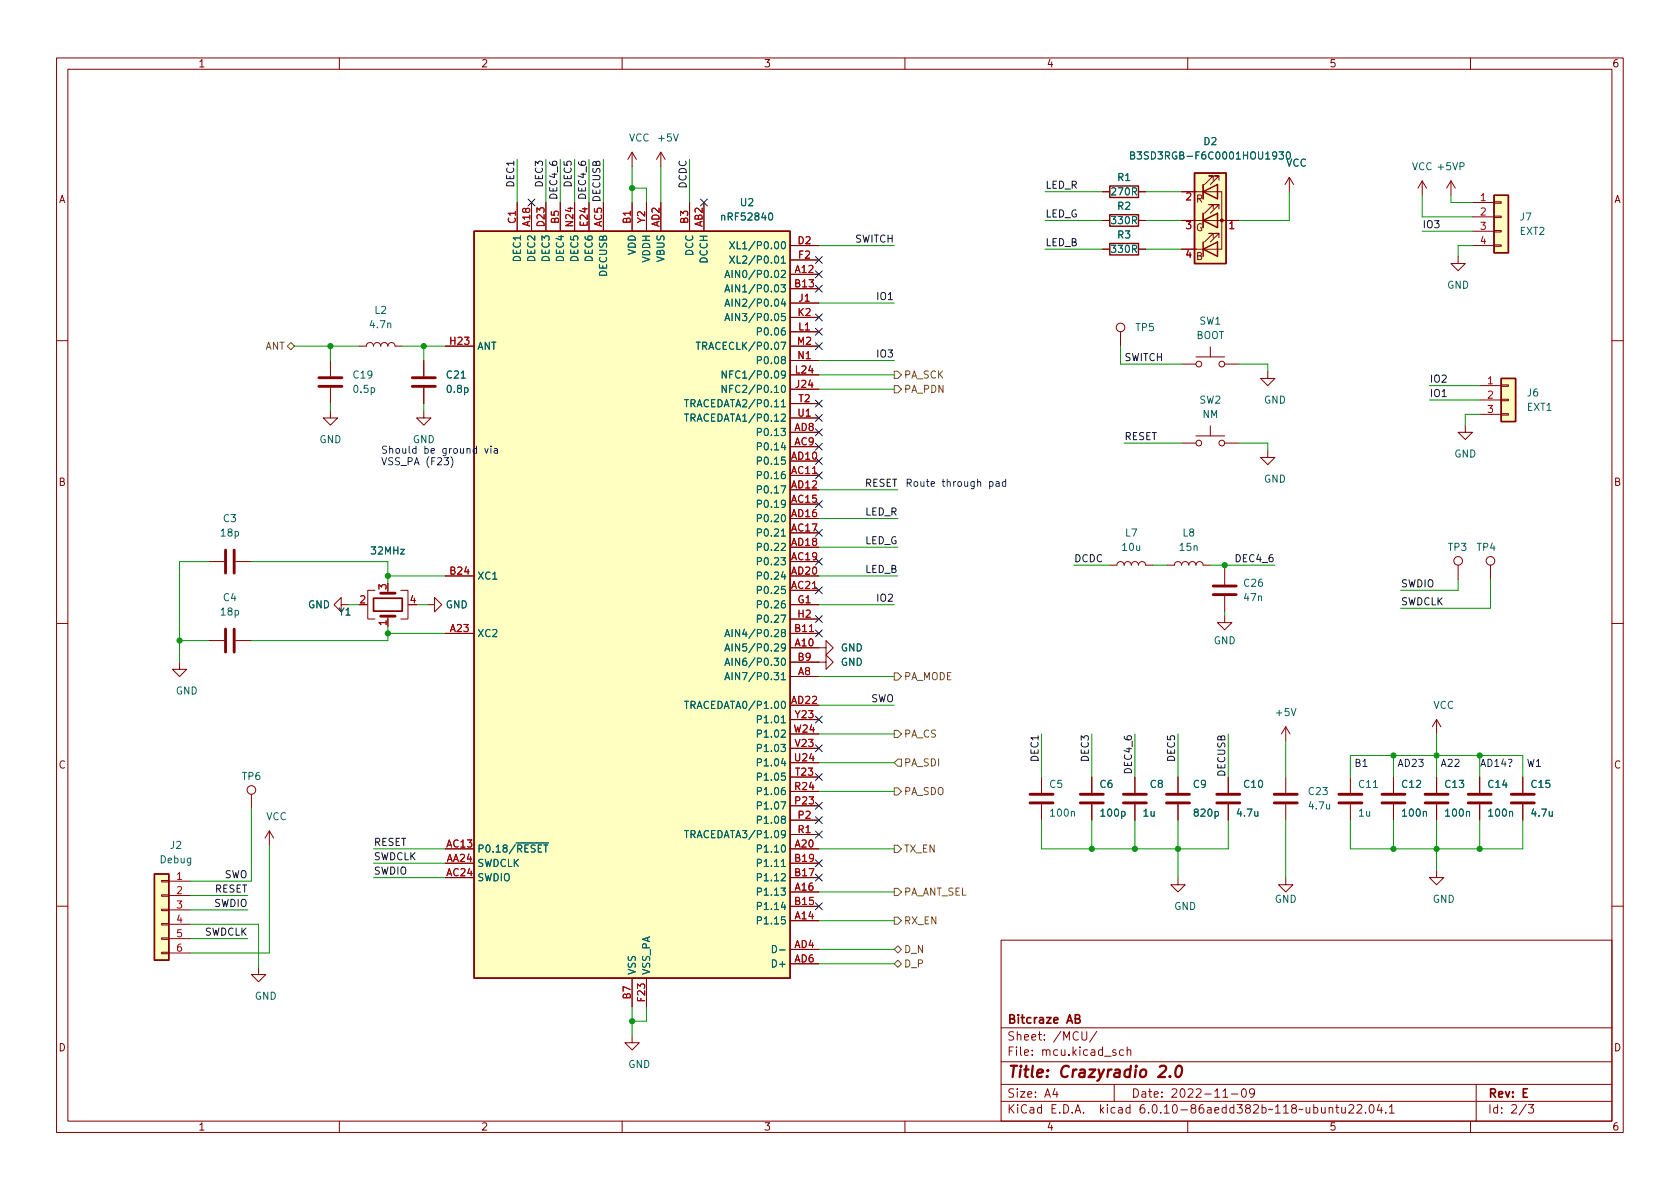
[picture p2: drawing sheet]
<svg xmlns="http://www.w3.org/2000/svg" width="297mm" height="210mm" viewBox="0 0 297 210" stroke-linecap="round" stroke-linejoin="round" font-family="sans-serif">
<g fill="none" stroke="#840000" stroke-width=".18">
<path d="M10 10.2h277v190.1h-277zM12 12.2h273v186.1h-273zM60 10.2v2M110 10.2v2M160 10.2v2M210 10.2v2M260 10.2v2M91.4 35.8v5.1M94 35.8v5.1M96.5 35.8v5.1M99.1 35.8v5.1M101.6 35.8v5.1"/>
<path d="M104.1 35.8v5.1M106.7 35.8v5.1M111.8 26.9v2.6M111.8 35.8v5.1M111.8 26.9l-.8 1.3M111.8 26.9l.7 1.3M114.3 35.8v5.1M116.8 26.9v2.6M116.8 35.8v5.1M116.8 26.9l-.7 1.3M116.8 26.9l.8 1.3M121.9 35.8v5.1"/>
<path d="M124.5 35.8v5.1M194.9 33.9h1.3M194.9 39h1.3M201.3 33.9h1.3M201.3 39h1.3M208.9 33.9h7.1v10.2h-7.1M208.9 39h2.6M212.7 37.7v2.6M212.7 32.6v2.6M212.7 39h6.4M214.5 37v-.8h-.8h.8l-1.5 1.5M214.5 31.9v-.8h-.8h.8l-1.5 1.5"/>
<path d="M215.3 37.7v2.6zM215.3 37.7h.1M215.3 32.6v2.6zM215.3 32.6h.1M215.5 37v-.8h-.7h.7l-1.5 1.5M215.5 31.9v-.8h-.7h.7l-1.5 1.5M228 31.4l-.8 1.2M228 31.4v2.5M228 31.4l.7 1.2M251.5 32l-.8 1.3M251.5 32v2.5M251.5 32l.7 1.3"/>
<path d="M256.5 32l-.7 1.3M256.5 32v2.5M256.5 32l.8 1.3M260.3 35.8h3.9M260.3 38.3h3.9M264.2 38.2h1.2v.3h-1.2zM264.2 35.7h1.2v.2h-1.2zM139.7 48.5h5.1M139.7 51h5.1M139.7 43.4h5.1M139.7 46h5.1M139.7 53.6h5.1"/>
<path d="M139.7 56.1h5.1M139.7 58.7h5.1M194.9 44.1h1.3M198.1 58.7v2.5M201.3 44.1h1.3M214.5 42v-.7h-.8h.8l-1.5 1.5M215.5 42v-.7h-.7h.7l-1.5 1.5M257.8 45.3v1.3h1.3l-1.3 1.3-1.3-1.3h1.3M260.3 43.4h3.9M260.3 40.9h3.9M264.2 43.3h1.2v.3h-1.2zM264.2 40.8h1.2v.2h-1.2z"/>
<path d="M10 60.2h2M58.4 72.6v1.3h1.3l-1.3 1.3-1.3-1.3h1.3M58.4 63.7v2.8M58.4 68.6v2.8M63.5 61.2h1.3a.64 .64 0 0 1 .6-.6 .64 .64 0 0 1 .6 .6 .64 .64 0 0 1 .7-.6 .64 .64 0 0 1 .6 .6 .64 .64 0 0 1 .6-.6 .64 .64 0 0 1 .7 .6 .64 .64 0 0 1 .6-.6 .64 .64 0 0 1 .6 .6h1.3M74.9 72.6v1.3h1.3l-1.3 1.3-1.2-1.3h1.2M74.9 63.7v2.8M74.9 68.6v2.8M78.7 61.2h5.1M139.7 79h5.1M139.7 76.4h5.1M139.7 61.2h5.1"/>
<path d="M139.7 68.8h5.1M139.7 66.3h5.1M139.7 63.7h5.1M139.7 71.4h5.1M139.7 73.9h5.1M208.9 64.4h2.6M208.9 78.4h2.6M211.5 63.1h5M211.5 77.1h5M214 61.3v1.8M214 75.3v1.8M216.5 64.4h2.6"/>
<path d="M216.5 78.4h2.6M224.2 65.7v1.2h1.2l-1.2 1.3-1.3-1.3h1.3M224.2 79.6v1.3h1.2l-1.2 1.3-1.3-1.3h1.3M259.1 75.2v1.2h1.2l-1.2 1.3-1.3-1.3h1.3M261.6 68.2h3.8M261.6 70.7h3.8M261.6 73.3h3.8M265.4 73.1h1.3v.3h-1.3zM265.4 70.6h1.3v.3h-1.3zM265.4 68.1h1.3v.2h-1.3zM285 60.2h2M36.8 99.3h2.8"/>
<path d="M41.7 99.3h2.7M139.7 84.1h5.1M139.7 89.1h5.1M139.7 94.2h5.1M139.7 99.3h5.1M139.7 81.5h5.1M139.7 86.6h5.1M139.7 91.7h5.1M139.7 96.8h5.1M196.2 99.9h1.3a.64 .64 0 0 1 .6-.6 .64 .64 0 0 1 .7 .6 .64 .64 0 0 1 .6-.6 .64 .64 0 0 1 .6 .6 .64 .64 0 0 1 .7-.6 .64 .64 0 0 1 .6 .6 .64 .64 0 0 1 .6-.6 .64 .64 0 0 1 .7 .6h1.2M206.4 99.9h1.2a.64 .64 0 0 1 .7-.6 .64 .64 0 0 1 .6 .6 .64 .64 0 0 1 .6-.6 .64 .64 0 0 1 .7 .6 .64 .64 0 0 1 .6-.6 .64 .64 0 0 1 .7 .6 .64 .64 0 0 1 .6-.6 .64 .64 0 0 1 .6 .6h1.3M257.8 99.9v2.6"/>
<path d="M263.5 99.9v2.6M10 110.2h2M31.7 117.1v1.3h1.3l-1.3 1.2-1.2-1.2h1.2M36.8 113.3h2.8M41.7 113.3h2.7M60.3 106.9v-1.2l-1.2 1.2 1.2 1.3v-1.3h1.3M66.3 104.4h-1.3v5.1h1.3M68.6 104.4v.5M68.6 109v.5M70.9 104.4h1.2v5.1h-1.2M75.6 106.9h1.2v-1.2l1.3 1.2-1.3 1.3v-1.3M78.7 112h5.1"/>
<path d="M78.7 101.8h5.1M139.7 114.5h6.3v-1.2l1.3 1.2-1.3 1.3v-1.3M139.7 117.1h6.3v-1.3l1.3 1.3-1.3 1.3v-1.3M139.7 112h5.1M139.7 119.6h5.1M139.7 104.4h5.1M139.7 101.8h5.1M139.7 106.9h5.1M139.7 109.5h5.1M216.5 108.8v1.3h1.3l-1.3 1.3-1.2-1.3h1.2M216.5 100.6v2.8M216.5 105.4v2.8"/>
<path d="M285 110.2h2M139.7 124.7h5.1M139.7 139.9h5.1M139.7 137.4h5.1M139.7 134.9h5.1M139.7 132.3h5.1M139.7 129.8h5.1M139.7 127.2h5.1M184.1 137.4v2.8M193 137.4v2.8M200.7 137.4v2.8M208.3 137.4v2.8"/>
<path d="M217.2 137.4v2.8M227.3 128.5l-.7 1.3M227.3 128.5v2.6M227.3 137.4v2.8M227.3 128.5l.8 1.3M238.8 137.4v2.8M246.4 137.4v2.8M254 127.2v2.6M254 137.4v2.8M254 127.2l-.8 1.3M254 127.2l.8 1.3M261.6 137.4v2.8"/>
<path d="M269.2 137.4v2.8M28.6 158.2h1.2v.3h-1.2zM28.6 155.7h1.2v.3h-1.2zM29.8 155.8h3.9M29.8 158.4h3.9M44.4 140.5v2.5M47.6 146.9l-.7 1.3M47.6 146.9v2.6M47.6 146.9l.8 1.3M78.7 150.1h5.1M78.7 152.6h5.1M78.7 155.2h5.1"/>
<path d="M139.7 157.7h5.1M139.7 150.1h5.1M139.7 152.6h5.1M139.7 155.2h5.1M139.7 145h5.1M139.7 142.5h5.1M139.7 147.6h5.1M184.1 142.2v2.8M193 142.2v2.8M200.7 142.2v2.8M208.3 155.2v1.3h1.2l-1.2 1.2-1.3-1.2h1.3M208.3 142.2v2.8"/>
<path d="M217.2 142.2v2.8M227.3 155.2v1.3h1.3l-1.3 1.2-1.2-1.2h1.2M227.3 142.2v2.8M238.8 142.2v2.8M246.4 142.2v2.8M254 153.9v1.3h1.3l-1.3 1.3-1.3-1.3h1.3M254 142.2v2.8M261.6 142.2v2.8M269.2 142.2v2.8M10 160.2h2M28.6 168.4h1.2v.3h-1.2zM28.6 165.9h1.2v.2h-1.2z"/>
<path d="M28.6 163.3h1.2v.3h-1.2zM28.6 160.8h1.2v.2h-1.2zM29.8 160.9h3.9M29.8 163.4h3.9M29.8 166h3.9M29.8 168.5h3.9M45.7 171.1v1.2h1.3l-1.3 1.3-1.3-1.3h1.3M111.8 173v5M114.3 173v5M139.7 162.8h5.1M139.7 167.9h5.1M139.7 170.4h5.1"/>
<path d="M139.7 160.3h5.1M177 166.3h108v32h-108zM285 160.2h2M60 198.3v2M110 198.3v2M111.8 183.1v1.3h1.2l-1.2 1.3-1.3-1.3h1.3M160 198.3v2M177 194.8h108M177 191.8h108M177 187.8h108M177 181.8h108M186.5 192.5l-.4 1h1"/>
<path d="M186.9 193v1M191.3 182.4v1.2l.3 .3h.4l.1-.3v-1.2M193.9 182.4l-1.3 1.9M197 191.8v3M197.3 185.7l-.4-.1-.2 .2 .1 .3 .5 .1v.4h-.6M198.6 185.7l-.4-.1-.3 .3v.4l.2 .3h.5M199.3 185.8l.2-.2 .4 .1v.9M199.3 185.1v1.5M210 198.3v2M216.2 194h.9M217.7 193.5h1.2M219.7 192.6l.2-.1a.81 .81 0 0 1 .5 .7 .81 .81 0 0 1-.3 .8h-.1a.81 .81 0 0 1-.6-.6 .81 .81 0 0 1 .3-.8z"/>
<path d="M221.8 193.2l-.3 .3-.4-.1-.2-.2 .2-.6 .4-.1 .2 .2a.99 .99 0 0 1-.3 1.3h-.3M235 196l.2-.2 .4 .1v.9M235 195.8v1M236.1 195.8h.6M236.4 195.3v1.3l.3 .2M237.2 195.8l.1 1h.3l.3-.1M237.9 195.8v1M238.5 195.5l.6-.2 .2 .2 .1 .3-1 1h1M239.9 195.5l.6-.2 .2 .2 .1 .3-.9 1h.9M241.4 196.7v.1M242.3 195.4l.1-.1a.81 .81 0 0 1 .6 .7 .81 .81 0 0 1-.3 .8h-.1a.81 .81 0 0 1-.6-.6 .81 .81 0 0 1 .3-.8zM243.9 195.3l-.4 1h.9"/>
<path d="M244.2 195.8v1M245 196.7v.1M245.6 195.8l.5-.5v1.5M245.6 196.8h.9M260 198.3v2M261 191.8v6.5M269.9 195.3l-1.3 1.9M270.2 195.3h1l-.6 .6 .5 .1v.7l-.2 .1h-.5l-.2-.1"/>
<circle cx="198.1" cy="57.9" r=".76"/>
<circle cx="212" cy="78.4" r=".51"/>
<circle cx="212" cy="64.4" r=".51"/>
<circle cx="216" cy="64.4" r=".51"/>
<circle cx="216" cy="78.4" r=".51"/>
<circle cx="257.8" cy="99.2" r=".76"/>
<circle cx="263.5" cy="99.2" r=".76"/>
<circle cx="44.4" cy="139.7" r=".76"/>
</g>
<path d="M205.1 188.7l.3-.2h.5a.45 .45 0 0 1 .3 .5l-.2 .3-1.2 1.2h1.2M206.9 190.3l.1 .1-.2 .1v-.1l.1-.1-.1 .2M208.1 188.7a.46 .46 0 0 1 .5-.2 .46 .46 0 0 1 .4 .3 1.15 1.15 0 0 1-.8 1.7l-.2-.1a1.54 1.54 0 0 1 .1-1.7z" fill="none" stroke="#840000" stroke-width=".4"/>
<path d="M66 105.8h5.1v2.3h-5.1zM190.1 180.1h.5l.2-.1 .1-.3-.1-.2-.7-.1v1.5h.6l.3-.3a.39 .39 0 0 0-.4-.5" fill="none" stroke="#840000" stroke-width=".3"/>
<g fill="#ffffc2" stroke="#ffffc2" stroke-width=".18">
<path d="M211.2 30.6h5.6v16h-5.6z"/>
<path d="M83.8 40.9h55.9v132.1h-55.9z"/>
<path d="M265.4 66.9h2.6v7.6h-2.6z"/>
<path d="M27.3 154.6h2.5v15.2h-2.5z"/>
<path d="M264.2 34.5h2.5v10.2h-2.5z"/>
</g>
<g fill="none" stroke="#840000" stroke-width=".25">
<path d="M196.2 38h5.1v2h-5.1zM196.2 32.9h5.1v2h-5.1zM211.2 30.6h5.6v16h-5.6zM212.7 39l2.6-1.3v2.6zM212.7 33.9l2.6-1.3v2.6zM212.7 32.6v2.6M212.7 37.7v2.6M264.2 34.5h2.5v10.2h-2.5zM83.8 40.9h55.9v132.1h-55.9zM196.2 43h5.1v2.1h-5.1zM212.7 44.1l2.6-1.3v2.5zM212.7 42.8v2.5"/>
<path d="M265.4 66.9h2.6v7.6h-2.6zM27.3 154.6h2.5v15.2h-2.5z"/>
</g>
<circle cx="216" cy="39" r=".25" fill="#840000" stroke="#840000" stroke-width=".18"/>
<g fill="none" stroke="#006464" stroke-width=".18">
<path d="M199.9 27.5l.5-.1 .2-.2-.1-.2-.6-.1v1.2h.5l.2-.1v-.3l-.3-.2M227.5 27l.2-.1a.68 .68 0 0 1 .5 .6 .68 .68 0 0 1-.5 .6l-.2-.1-.1-.4zM128.2 49.1l.4-1.3 .4 1.3M128.2 51.6l.4-1.2 .4 1.2M128.2 54.2l.4-1.3 .4 1.3M128.2 56.7l.4-1.3 .4 1.3M128.3 48.7h.6M128.3 51.3h.6M128.3 53.8h.6M128.3 56.3h.6M129 42.7l.9 1.3M129 45.3l.9 1.2"/>
<path d="M129.4 47.8v1.3M129.4 50.4v1.2M129.4 52.9v1.3M129.4 55.4v1.3M129.9 42.7l-.9 1.3M129.9 45.3l-.9 1.2M133.9 58.6h.6l.1-.2v-.3l-.7-.1v1.2M121 70.7h.8M121 73.2h.8M121.4 70.7v1.2M121.4 73.2v1.3M123.1 60.5h.7"/>
<path d="M123.5 60.5v1.3M128.4 68.1v1.3l-.7-1.3v1.3M128.4 65.6v1.3l-.7-1.3v1.3M133.9 79l.6-.1 .1-.2v-.3l-.7-.1v1.3M133.9 76.4h.6l.1-.2v-.3l-.7-.1v1.2M133.9 63.7h.6l.1-.2v-.3l-.7-.1v1.2M133.9 84h.6l.1-.2v-.3l-.7-.1v1.2M133.9 89.1h.6l.1-.2v-.3l-.7-.1v1.2M133.9 94.2l.6-.1 .1-.1v-.3l-.7-.2v1.3M133.9 99.3l.6-.1 .1-.2v-.3l-.7-.1v1.3M133.9 81.5l.6-.1 .1-.1v-.3l-.7-.2v1.3M133.9 86.6l.6-.1 .1-.2v-.3l-.7-.1v1.3"/>
<path d="M133.9 91.7l.6-.1 .1-.2v-.3l-.7-.1v1.3M133.9 96.7h.6l.1-.2v-.3l-.7-.1v1.2M128.2 115.1l.4-1.2 .4 1.2M128.2 112.6l.4-1.3 .4 1.3M128.2 117.7l.4-1.3 .4 1.3M128.3 114.8h.6M128.3 119.8h.6M128.3 112.2h.6M128.3 117.3h.6M129.4 111.3v1.3M129.4 113.9v1.2M129.4 116.4v1.3"/>
<path d="M129.4 118.9v1.3M133.9 104.4l.6-.1 .1-.2v-.3l-.7-.1v1.3M133.9 101.8h.6l.1-.2v-.3l-.7-.1v1.2M133.9 106.9l.6-.1 .1-.1v-.3l-.7-.2v1.3M133.9 109.4h.6l.1-.2v-.3l-.7-.1v1.2M121 124h.8M121.4 124v1.3M128.2 120.2l.4-1.3 .4 1.3M133.9 139.9h.6l.1-.2v-.3l-.7-.1v1.2M133.9 137.4l.6-.1 .1-.2v-.3l-.7-.1v1.3M133.9 134.8h.6l.1-.2v-.3l-.7-.1v1.2M133.9 132.3l.6-.1 .1-.1v-.3l-.7-.2v1.3"/>
<path d="M133.9 129.8l.6-.1 .1-.2v-.3l-.7-.1v1.3M133.9 127.2h.6l.1-.2v-.3l-.7-.1v1.2M121 146.9h.8M121.4 146.9v1.2M133.9 157.7l.6-.1 .1-.1v-.3l-.7-.2v1.3M133.9 150.1l.6-.1 .1-.2v-.3l-.7-.1v1.3M133.9 155.2l.6-.1 .1-.2v-.3l-.7-.1v1.3M133.9 152.6h.6l.1-.2v-.3l-.7-.1v1.2M133.9 145l.6-.1 .1-.1v-.3l-.7-.2v1.3M133.9 142.5l.6-.1 .1-.2v-.3l-.7-.1v1.3M133.9 162.8l.6-.1 .1-.2v-.3l-.7-.1v1.3M133.9 160.2h.6l.1-.2v-.3l-.7-.1v1.2"/>
<path d="M136.6 167.2a.64 .64 0 0 1 .7 .6 .64 .64 0 0 1-.7 .7z"/>
</g>
<g fill="none" stroke="#840000" stroke-width=".51">
<path d="M56.4 68.3h4.1M56.4 66.8h4.1M72.9 68.3h4.1M72.9 66.8h4.1M39.9 97.3v4M41.4 97.3v4M39.9 111.2v4.1M41.4 111.2v4.1M67.3 109h2.5M67.3 104.9h2.5M214.5 105.2h4.1M214.5 103.6h4.1"/>
<path d="M182.1 142h4.1M182.1 140.5h4.1M191 142h4.1M191 140.5h4.1M198.6 142h4.1M198.6 140.5h4.1M206.2 142h4.1M206.2 140.5h4.1M215.1 142h4.1M215.1 140.5h4.1M225.3 142h4.1M225.3 140.5h4.1"/>
<path d="M236.7 142h4.1M236.7 140.5h4.1M244.3 142h4.1M244.3 140.5h4.1M252 142h4M252 140.5h4M259.6 142h4.1M259.6 140.5h4.1M267.2 142h4.1M267.2 140.5h4.1"/>
</g>
<path d="M50.8 61.2l.6-.6 .7 .6-.7 .6zM158.1 65.7h.6l.7 .6-.7 .6h-.6zM158.1 68.2h.6l.7 .6-.7 .7h-.6zM158.1 119h.6l.7 .6-.7 .7h-.6zM158.1 129.2h.6l.7 .6-.7 .6h-.6zM158.1 139.3h.6l.7 .6-.7 .7h-.6zM158.7 134.2h.7v1.3h-.7l-.6-.6zM158.1 149.5h.6l.7 .6-.7 .6h-.6zM158.1 157.1h.6l.7 .6-.7 .7h-.6zM158.1 167.9l.6-.6 .7 .6-.7 .6zM158.1 162.2h.6l.7 .6-.7 .6h-.6zM158.1 170.4l.6-.6 .7 .6-.7 .7z" fill="none" stroke="#725600" stroke-width=".18"/>
<path d="M85.7 79.3l.3 .9 .3-.9M86.8 78.9v.1M86.8 79.3v.9M87.4 79.4h.5v.8M87.9 79.6l-.4 .1-.2 .2 .2 .3 .4-.1M79.7 80.7a1.46 1.46 0 0 1 0 2M175 85.2h.3l.3 .2-.1 .5h-.5M176.1 85.2h.5l.1 .8M176.7 85.5h-.5l-.1 .2 .1 .3 .5-.1M177.8 85.2h-.3l-.3 .2 .1 .5h.5M177.8 84.7v1.3" fill="none" stroke="#0000c2" stroke-width=".18"/>
<g fill="none" stroke="#009600" stroke-width=".18">
<path d="M91.4 28.2v7.6M96.5 28.2v7.6M99.1 28.2v7.6M101.6 28.2v7.6M104.1 28.2v7.6M106.7 28.2v7.6M111.8 33.3h2.5v2.5M111.8 29.5v6.3M116.8 29.5v6.3M121.9 28.2v7.6M184.8 33.9h10.1M184.8 39h10.1"/>
<path d="M202.6 33.9h6.3M202.6 39h6.3M228 33.9v5.1h-8.9M251.5 34.5v3.8h8.8M256.5 34.5v1.3h3.8M144.8 53.6h13.3M144.8 43.4h13.3M184.8 44.1h10.1M202.6 44.1h6.3M251.5 40.9h8.8M260.3 43.4h-2.5v1.9M52.1 61.2h11.4"/>
<path d="M58.4 61.2v2.5M58.4 71.4v1.2M71.1 61.2h7.6M74.9 61.2v2.5M74.9 71.4v1.2M144.8 66.3h13.3M144.8 63.7h13.3M144.8 68.8h13.3M198.1 61.2v3.2h10.8M198.8 78.4h10.1M219.1 78.4h5.1v1.2M219.1 64.4h5.1v1.3"/>
<path d="M252.7 70.7h8.9M252.7 68.2h8.9M261.6 73.3h-2.5v1.9M36.8 99.3h-5.1v17.8M44.4 99.3h24.2v3.8M144.8 91.7h13.9M144.8 86.6h13.9M144.8 96.8h13.9M189.9 99.9h6.3M203.8 99.9h2.6M214 99.9h11.4M216.5 99.9v.7"/>
<path d="M31.7 113.3h5.1M61.6 106.9h1.9M68.6 110.7v2.6h-24.2M68.6 101.8h10.1M68.6 112h10.1M73.7 106.9h1.9M144.8 106.9h13.3M144.8 101.8h13.9M144.8 119.6h13.3M216.5 108.2v.6M257.8 102.5v1.9h-10.2M263.5 102.5v5.1h-15.9"/>
<path d="M144.8 129.8h13.3M144.8 134.9h13.3M144.8 139.9h13.3M144.8 124.7h13.3M184.1 129.8v7.6M193 129.8v7.6M200.7 129.8v7.6M208.3 129.8v7.6M217.2 129.8v7.6M227.3 131.1v6.3M238.8 137.4v-3.8h30.4v3.8M246.4 133.6v3.8"/>
<path d="M254 129.8v7.6M261.6 133.6v3.8M33.7 158.4h10.1M44.4 143v12.8h-10.7M47.6 149.5v19h-13.9M66 152.6h12.7M66 150.1h12.7M66 155.2h12.7M144.8 150.1h13.3M144.8 157.7h13.3M184.1 145v5.1h33.1v-5.1M193 145v5.1"/>
<path d="M200.7 145v5.1M208.3 145v10.2M227.3 145v10.2M238.8 145v5.1h30.4v-5.1M246.4 145v5.1M254 145v8.9M261.6 145v5.1M33.7 163.4h12v7.7M33.7 160.9h10.1M33.7 166h10.1M111.8 178v5.1M114.3 178v2.6h-2.5"/>
<path d="M144.8 170.4h13.3M144.8 167.9h13.3M144.8 162.8h13.3"/>
</g>
<g fill="none" stroke="#000084" stroke-width=".18">
<path d="M93.4 35.2l1.2 1.2M94.6 35.2l-1.2 1.2M123.9 35.2l1.2 1.2M125.1 35.2l-1.2 1.2M144.2 58.1l1.2 1.2M144.2 55.5l1.2 1.2M144.2 50.4l1.2 1.3M144.2 47.9l1.2 1.2M144.2 45.4l1.2 1.2M145.4 58.1l-1.2 1.2M145.4 55.5l-1.2 1.2M145.4 50.4l-1.2 1.3"/>
<path d="M145.4 47.9l-1.2 1.2M145.4 45.4l-1.2 1.2M144.2 70.8l1.2 1.2M144.2 75.8l1.2 1.3M144.2 78.4l1.2 1.2M144.2 73.3l1.2 1.2M144.2 60.6l1.2 1.2M145.4 70.8l-1.2 1.2M145.4 75.8l-1.2 1.3M145.4 78.4l-1.2 1.2M145.4 73.3l-1.2 1.2M145.4 60.6l-1.2 1.2"/>
<path d="M144.2 98.7l1.2 1.2M144.2 93.6l1.2 1.2M144.2 83.5l1.2 1.2M144.2 88.5l1.2 1.3M144.2 80.9l1.2 1.2M145.4 98.7l-1.2 1.2M145.4 93.6l-1.2 1.2M145.4 83.5l-1.2 1.2M145.4 88.5l-1.2 1.3M145.4 80.9l-1.2 1.2M144.2 111.4l1.2 1.2M144.2 108.9l1.2 1.2"/>
<path d="M144.2 103.8l1.2 1.2M145.4 111.4l-1.2 1.2M145.4 108.9l-1.2 1.2M145.4 103.8l-1.2 1.2M144.2 131.7l1.2 1.2M144.2 136.8l1.2 1.2M144.2 126.6l1.2 1.3M145.4 131.7l-1.2 1.2M145.4 136.8l-1.2 1.2M145.4 126.6l-1.2 1.3M144.2 141.9l1.2 1.2M144.2 147l1.2 1.2"/>
<path d="M144.2 152l1.2 1.3M144.2 159.7l1.2 1.2M144.2 154.6l1.2 1.2M144.2 144.4l1.2 1.2M145.4 141.9l-1.2 1.2M145.4 147l-1.2 1.2M145.4 152l-1.2 1.3M145.4 159.7l-1.2 1.2M145.4 154.6l-1.2 1.2M145.4 144.4l-1.2 1.2"/>
</g>
<g fill="#009600" stroke="#009600" stroke-width=".18">
<circle cx="246.4" cy="150.1" r=".46"/>
<circle cx="208.3" cy="150.1" r=".46"/>
<circle cx="193" cy="150.1" r=".46"/>
<circle cx="200.7" cy="150.1" r=".46"/>
<circle cx="254" cy="150.1" r=".46"/>
<circle cx="261.6" cy="150.1" r=".46"/>
<circle cx="261.6" cy="133.6" r=".46"/>
<circle cx="254" cy="133.6" r=".46"/>
<circle cx="246.4" cy="133.6" r=".46"/>
<circle cx="216.5" cy="99.9" r=".46"/>
<circle cx="111.8" cy="33.3" r=".46"/>
<circle cx="68.6" cy="112" r=".46"/>
<circle cx="68.6" cy="101.8" r=".46"/>
<circle cx="111.8" cy="180.6" r=".46"/>
<circle cx="74.9" cy="61.2" r=".46"/>
<circle cx="58.4" cy="61.2" r=".46"/>
<circle cx="31.7" cy="113.3" r=".46"/>
</g>
<text font-size="2.8" fill="#840000" x="178" y="190.6">Title: Crazyradio 2.0</text>
<g font-size="2.1" fill="#840000">
<text x="178" y="184">Sheet: /MCU/</text>
<text x="178" y="181">Bitcraze AB</text>
<text x="178" y="186.7">File: mcu.kicad_sch</text>
<text x="178" y="196.9">KiCad E.D.A. kicad 6.0.10-86aedd382b~118~ubuntu22.04.1</text>
<text x="178" y="194.1">Size: A4</text>
<text x="200" y="194.1">Date: 2022-11-09</text>
<text x="263" y="194.1">Rev: E</text>
<text x="263" y="196.9">Id: 2/3</text>
</g>
<g font-size="1.8" fill="#840000">
<text x="35" y="11.9">1</text>
<text x="85" y="11.9">2</text>
<text x="135" y="11.9">3</text>
<text x="185" y="11.9">4</text>
<text x="235" y="11.9">5</text>
<text x="285" y="11.9">6</text>
<text x="10.3" y="35.9">A</text>
<text x="211.5" y="35.8">R</text>
<text x="285.3" y="35.9">A</text>
<text x="211.4" y="40.9">G</text>
<text x="211.5" y="46">B</text>
<text x="10.3" y="85.9">B</text>
<text x="285.3" y="85.9">B</text>
<text x="10.3" y="135.9">C</text>
<text x="285.3" y="135.9">C</text>
<text x="10.3" y="185.9">D</text>
<text x="285.3" y="185.9">D</text>
<text x="35" y="199.9">1</text>
<text x="85" y="199.9">2</text>
<text x="135" y="199.9">3</text>
<text x="185" y="199.9">4</text>
<text x="235" y="199.9">5</text>
<text x="285" y="199.9">6</text>
</g>
<g font-size="1.8" fill="#006464">
<text x="111.2" y="25">VCC</text>
<text x="116.5" y="25">+5V</text>
<text x="201.3" y="28.2">B3SD3RGB-F6C0001HOU1930</text>
<text x="212.9" y="25.6">D2</text>
<text x="227.4" y="29.5">VCC</text>
<text x="196.6" y="34.5">270R</text>
<text x="197.6" y="32">R1</text>
<text x="249.6" y="30.1">VCC +5VP</text>
<text x="127.9" y="39">nRF52840</text>
<text x="130.9" y="36.4">U2</text>
<text x="196.6" y="39.6">330R</text>
<text x="197.6" y="37.1">R2</text>
<text x="268.7" y="41.5">EXT2</text>
<text x="268.8" y="39">J7</text>
<text x="92.1" y="46.1" transform="rotate(-90 92.1 46.1)">DEC1</text>
<text x="94.6" y="46.1" transform="rotate(-90 94.6 46.1)">DEC2</text>
<text x="97.2" y="46.1" transform="rotate(-90 97.2 46.1)">DEC3</text>
<text x="99.7" y="46.1" transform="rotate(-90 99.7 46.1)">DEC4</text>
<text x="102.2" y="46.1" transform="rotate(-90 102.2 46.1)">DEC5</text>
<text x="104.8" y="46.1" transform="rotate(-90 104.8 46.1)">DEC6</text>
<text x="112.4" y="45.1" transform="rotate(-90 112.4 45.1)">VDD</text>
<text x="114.9" y="46.4" transform="rotate(-90 114.9 46.4)">VDDH</text>
<text x="117.5" y="46.3" transform="rotate(-90 117.5 46.3)">VBUS</text>
<text x="122.6" y="45.2" transform="rotate(-90 122.6 45.2)">DCC</text>
<text x="125.1" y="46.5" transform="rotate(-90 125.1 46.5)">DCCH</text>
<text x="130.8" y="44.1">XL1/P0.00</text>
<text x="130.8" y="46.6">XL2/P0.01</text>
<text x="196.6" y="44.7">330R</text>
<text x="197.6" y="42.2">R3</text>
<text x="107.3" y="48.9" transform="rotate(-90 107.3 48.9)">DECUSB</text>
<text x="130" y="49.1">AIN0/P0.02</text>
<text x="130" y="51.7">AIN1/P0.03</text>
<text x="255.8" y="51">GND</text>
<text x="65.5" y="58">4.7n</text>
<text x="66.3" y="55.5">L2</text>
<text x="130" y="54.2">AIN2/P0.04</text>
<text x="130" y="56.8">AIN3/P0.05</text>
<text x="134.6" y="59.3">P0.06</text>
<text x="200.8" y="58.5">TP5</text>
<text x="211.4" y="59.9">BOOT</text>
<text x="212.1" y="57.4">SW1</text>
<text x="84.3" y="61.8">ANT</text>
<text x="124.4" y="61.8">TRACECLK/P0.07</text>
<text x="134.6" y="64.4">P0.08</text>
<text x="62.5" y="66.9">C19</text>
<text x="62.6" y="69.5">0.5p</text>
<text x="79" y="66.9">C21</text>
<text x="79.1" y="69.5">0.8p</text>
<text x="129.5" y="69.5">NFC2/P0.10</text>
<text x="129.5" y="66.9">NFC1/P0.09</text>
<text x="212.1" y="71.4">SW2</text>
<text x="223.5" y="71.4">GND</text>
<text x="270.1" y="70.1">J6</text>
<text x="122.1" y="72">TRACEDATA2/P0.11</text>
<text x="122.1" y="74.5">TRACEDATA1/P0.12</text>
<text x="134.6" y="77.1">P0.13</text>
<text x="212.6" y="73.9">NM</text>
<text x="270" y="72.6">EXT1</text>
<text x="56.5" y="78.4">GND</text>
<text x="73" y="78.4">GND</text>
<text x="134.6" y="79.6">P0.14</text>
<text x="134.6" y="82.2">P0.15</text>
<text x="257.1" y="80.9">GND</text>
<text x="134.6" y="84.7">P0.16</text>
<text x="134.6" y="89.8">P0.19</text>
<text x="134.6" y="87.2">P0.17</text>
<text x="223.5" y="85.3">GND</text>
<text x="39.1" y="94.9">18p</text>
<text x="39.5" y="92.3">C3</text>
<text x="134.6" y="94.9">P0.21</text>
<text x="134.6" y="92.3">P0.20</text>
<text x="199" y="94.9">L7</text>
<text x="209.2" y="94.9">L8</text>
<text x="65.8" y="98">32MHz</text>
<text x="134.6" y="99.9">P0.23</text>
<text x="134.6" y="97.4">P0.22</text>
<text x="198.5" y="97.4">10u</text>
<text x="208.7" y="97.4">15n</text>
<text x="256.1" y="97.4">TP3</text>
<text x="261.2" y="97.4">TP4</text>
<text x="39.5" y="106.3">C4</text>
<text x="54.4" y="107.6">GND</text>
<text x="78.8" y="107.6">GND</text>
<text x="84.3" y="102.5">XC1</text>
<text x="134.6" y="105">P0.25</text>
<text x="134.6" y="102.5">P0.24</text>
<text x="134.6" y="107.6">P0.26</text>
<text x="220" y="103.8">C26</text>
<text x="220" y="106.3">47n</text>
<text x="39.1" y="108.8">18p</text>
<text x="59.9" y="108.8">Y1</text>
<text x="84.3" y="112.6">XC2</text>
<text x="130" y="112.6">AIN4/P0.28</text>
<text x="134.6" y="110.1">P0.27</text>
<text x="214.6" y="113.9">GND</text>
<text x="130" y="115.2">AIN5/P0.29</text>
<text x="130" y="117.7">AIN6/P0.30</text>
<text x="148.6" y="115.2">GND</text>
<text x="148.6" y="117.7">GND</text>
<text x="31.1" y="122.8">GND</text>
<text x="122.1" y="125.3">TRACEDATA0/P1.00</text>
<text x="130" y="120.3">AIN7/P0.31</text>
<text x="253.4" y="125.3">VCC</text>
<text x="134.6" y="130.4">P1.02</text>
<text x="134.6" y="127.9">P1.01</text>
<text x="225.7" y="126.6">+5V</text>
<text x="42.9" y="137.9">TP6</text>
<text x="134.6" y="135.5">P1.04</text>
<text x="134.6" y="133">P1.03</text>
<text x="134.6" y="143.1">P1.07</text>
<text x="134.6" y="140.6">P1.06</text>
<text x="134.6" y="138">P1.05</text>
<text x="185.6" y="139.3">C5</text>
<text x="194.5" y="139.3">C6</text>
<text x="203.4" y="139.3">C8</text>
<text x="211" y="139.3">C9</text>
<text x="220" y="139.3">C10</text>
<text x="231.4" y="140.6">C23</text>
<text x="231.5" y="143.1">4.7u</text>
<text x="240.3" y="139.3">C11</text>
<text x="248" y="139.3">C12</text>
<text x="255.6" y="139.3">C13</text>
<text x="263.2" y="139.3">C14</text>
<text x="270.8" y="139.3">C15</text>
<text x="47" y="145">VCC</text>
<text x="122.1" y="148.2">TRACEDATA3/P1.09</text>
<text x="134.6" y="145.7">P1.08</text>
<text x="185.9" y="144.4">100n</text>
<text x="194.8" y="144.4">100p</text>
<text x="202.2" y="144.4">1u</text>
<text x="211.3" y="144.4">820p</text>
<text x="218.8" y="144.4">4.7u</text>
<text x="240.3" y="144.4">1u</text>
<text x="248.1" y="144.4">100n</text>
<text x="255.7" y="144.4">100n</text>
<text x="263.3" y="144.4">100n</text>
<text x="270.9" y="144.4">4.7u</text>
<text x="28.4" y="152.6">Debug</text>
<text x="30.1" y="150.1">J2</text>
<text x="84.3" y="153.3">SWDCLK</text>
<text x="84.3" y="150.7">P0.18/~{RESET}</text>
<text x="84.3" y="155.8">SWDIO</text>
<text x="134.6" y="150.7">P1.10</text>
<text x="134.6" y="155.8">P1.12</text>
<text x="134.6" y="153.3">P1.11</text>
<text x="134.6" y="158.4">P1.13</text>
<text x="134.6" y="160.9">P1.14</text>
<text x="207.6" y="160.9">GND</text>
<text x="225.4" y="159.6">GND</text>
<text x="253.3" y="159.6">GND</text>
<text x="134.6" y="163.4">P1.15</text>
<text x="112.4" y="172.5" transform="rotate(-90 112.4 172.5)">VSS</text>
<text x="114.9" y="172.5" transform="rotate(-90 114.9 172.5)">VSS_PA</text>
<text x="136.9" y="171.1">D+</text>
<text x="137.3" y="168.5">D-</text>
<text x="45" y="176.8">GND</text>
<text x="111.1" y="188.8">GND</text>
</g>
<g font-size="1.8" fill="#0f0f0f">
<text x="90.9" y="32.9" transform="rotate(-90 90.9 32.9)">DEC1</text>
<text x="96" y="32.9" transform="rotate(-90 96 32.9)">DEC3</text>
<text x="98.5" y="34.9" transform="rotate(-90 98.5 34.9)">DEC4_6</text>
<text x="101.1" y="32.9" transform="rotate(-90 101.1 32.9)">DEC5</text>
<text x="103.6" y="34.9" transform="rotate(-90 103.6 34.9)">DEC4_6</text>
<text x="121.4" y="33.3" transform="rotate(-90 121.4 33.3)">DCDC</text>
<text x="184.8" y="33.4">LED_R</text>
<text x="106.4" y="40.1" transform="rotate(-90 106.4 40.1)">AC5 DECUSB</text>
<text x="184.8" y="38.4">LED_G</text>
<text x="251.5" y="40.3">IO3</text>
<text x="151.1" y="42.9">SWITCH</text>
<text x="184.8" y="43.5">LED_B</text>
<text x="155.3" y="53">IO1</text>
<text x="155.3" y="63.2">IO3</text>
<text x="198.8" y="63.8">SWITCH</text>
<text x="252.7" y="67.7">IO2</text>
<text x="252.7" y="70.2">IO1</text>
<text x="198.8" y="77.8">RESET</text>
<text x="152.9" y="86.1">RESET</text>
<text x="153" y="91.1">LED_R</text>
<text x="152.9" y="96.2">LED_G</text>
<text x="153" y="101.3">LED_B</text>
<text x="189.9" y="99.4">DCDC</text>
<text x="218.7" y="99.4">DEC4_6</text>
<text x="155.3" y="106.4">IO2</text>
<text x="247.6" y="107">SWDCLK</text>
<text x="247.6" y="103.8">SWDIO</text>
<text x="153.9" y="124.2">SWO</text>
<text x="183.6" y="134.5" transform="rotate(-90 183.6 134.5)">DEC1</text>
<text x="192.5" y="134.5" transform="rotate(-90 192.5 134.5)">DEC3</text>
<text x="200.1" y="136.5" transform="rotate(-90 200.1 136.5)">DEC4_6</text>
<text x="207.7" y="134.5" transform="rotate(-90 207.7 134.5)">DEC5</text>
<text x="216.6" y="137.3" transform="rotate(-90 216.6 137.3)">DECUSB</text>
<text x="66" y="149.6">RESET</text>
<text x="39.6" y="155.3">SWO</text>
<text x="66" y="152.1">SWDCLK</text>
<text x="66" y="154.6">SWDIO</text>
<text x="37.8" y="160.4">SWDIO</text>
<text x="37.9" y="157.8">RESET</text>
<text x="36.1" y="165.4">SWDCLK</text>
</g>
<g font-size="1.8" fill="#a90000">
<text x="209.7" y="35.4">2</text>
<text x="261.8" y="35.6">1</text>
<text x="91.2" y="39.5" transform="rotate(-90 91.2 39.5)">C1</text>
<text x="93.7" y="40" transform="rotate(-90 93.7 40)">A18</text>
<text x="96.3" y="40" transform="rotate(-90 96.3 40)">D23</text>
<text x="98.8" y="39.5" transform="rotate(-90 98.8 39.5)">B5</text>
<text x="101.3" y="40" transform="rotate(-90 101.3 40)">N24</text>
<text x="103.9" y="39.9" transform="rotate(-90 103.9 39.9)">E24</text>
<text x="106.4" y="40.1" transform="rotate(-90 106.4 40.1)">AC5</text>
<text x="111.5" y="39.5" transform="rotate(-90 111.5 39.5)">B1</text>
<text x="114" y="39.4" transform="rotate(-90 114 39.4)">Y2</text>
<text x="116.6" y="40.1" transform="rotate(-90 116.6 40.1)">AD2</text>
<text x="121.7" y="39.5" transform="rotate(-90 121.7 39.5)">B3</text>
<text x="124.2" y="40.1" transform="rotate(-90 124.2 40.1)">AB2</text>
<text x="209.7" y="40.5">3</text>
<text x="217.3" y="40.5">1</text>
<text x="261.8" y="38.1">2</text>
<text x="261.8" y="40.6">3</text>
<text x="141.1" y="43.2">D2</text>
<text x="141.2" y="45.7">F2</text>
<text x="209.7" y="45.6">4</text>
<text x="261.8" y="43.2">4</text>
<text x="140.6" y="48.3">A12</text>
<text x="140.6" y="50.8">B13</text>
<text x="141.3" y="53.3">J1</text>
<text x="141.1" y="55.9">K2</text>
<text x="141.2" y="58.4">L1</text>
<text x="79.7" y="61">H23</text>
<text x="141" y="61">M2</text>
<text x="141.1" y="63.5">N1</text>
<text x="140.7" y="66">L24</text>
<text x="140.8" y="68.6">J24</text>
<text x="141.2" y="71.1">T2</text>
<text x="263" y="67.9">1</text>
<text x="263" y="70.5">2</text>
<text x="140.5" y="76.2">AD8</text>
<text x="141.1" y="73.7">U1</text>
<text x="263" y="73">3</text>
<text x="140" y="83.8">AC11</text>
<text x="140" y="81.3">AD10</text>
<text x="140.5" y="78.7">AC9</text>
<text x="140" y="88.9">AC15</text>
<text x="140" y="86.4">AD12</text>
<text x="140" y="94">AC17</text>
<text x="140" y="91.4">AD16</text>
<text x="79.7" y="101.6">B24</text>
<text x="140" y="99.1">AC19</text>
<text x="140" y="96.5">AD18</text>
<text x="140" y="101.6">AD20</text>
<text x="63.6" y="106.7">2</text>
<text x="68.3" y="104.2" transform="rotate(-90 68.3 104.2)">3</text>
<text x="72.5" y="106.7">4</text>
<text x="140" y="104.1">AC21</text>
<text x="141.1" y="106.7">G1</text>
<text x="68.3" y="110.6" transform="rotate(-90 68.3 110.6)">1</text>
<text x="79.7" y="111.8">A23</text>
<text x="140.6" y="111.8">B11</text>
<text x="141.1" y="109.2">H2</text>
<text x="140.6" y="114.3">A10</text>
<text x="141.1" y="119.4">A8</text>
<text x="141.1" y="116.8">B9</text>
<text x="140" y="124.5">AD22</text>
<text x="140.4" y="129.5">W24</text>
<text x="140.7" y="127">Y23</text>
<text x="140.6" y="134.6">U24</text>
<text x="140.7" y="132.1">V23</text>
<text x="140.7" y="137.2">T23</text>
<text x="140.6" y="139.7">R24</text>
<text x="140.7" y="142.2">P23</text>
<text x="79" y="149.9">AC13</text>
<text x="140.6" y="149.9">A20</text>
<text x="141.1" y="147.3">R1</text>
<text x="141.2" y="144.8">P2</text>
<text x="31.3" y="155.6">1</text>
<text x="79" y="152.4">AA24</text>
<text x="79" y="154.9">AC24</text>
<text x="140.6" y="154.9">B17</text>
<text x="140.6" y="152.4">B19</text>
<text x="31.3" y="158.1">2</text>
<text x="31.3" y="160.6">3</text>
<text x="140.6" y="157.5">A16</text>
<text x="140.6" y="160">B15</text>
<text x="31.3" y="163.2">4</text>
<text x="31.3" y="165.7">5</text>
<text x="140.5" y="167.6">AD4</text>
<text x="140.6" y="162.6">A14</text>
<text x="31.3" y="168.3">6</text>
<text x="140.5" y="170.2">AD6</text>
<text x="111.5" y="176.6" transform="rotate(-90 111.5 176.6)">B7</text>
<text x="114" y="177" transform="rotate(-90 114 177)">F23</text>
</g>
<g font-size="1.8" fill="#725600">
<text x="46.8" y="61.8">ANT</text>
<text x="159.8" y="66.9">PA_SCK</text>
<text x="159.8" y="69.5">PA_PDN</text>
<text x="159.8" y="120.3">PA_MODE</text>
<text x="159.8" y="130.4">PA_CS</text>
<text x="159.8" y="135.5">PA_SDI</text>
<text x="159.8" y="140.6">PA_SDO</text>
<text x="159.8" y="150.7">TX_EN</text>
<text x="159.8" y="158.4">PA_ANT_SEL</text>
<text x="159.8" y="163.4">RX_EN</text>
<text x="159.8" y="168.5">D_N</text>
<text x="159.8" y="171.1">D_P</text>
</g>
<g font-size="1.8" fill="#0000c2">
<text x="67.3" y="80.2">Should be ground via</text>
<text x="67.3" y="82.3">VSS_PA (F23)</text>
<text x="160" y="86.1">Route through pad</text>
<text x="239.4" y="135.6">B1</text>
<text x="247" y="135.6">AD23</text>
<text x="254.6" y="135.6">A22</text>
<text x="261.6" y="135.6">AD14?</text>
<text x="269.9" y="135.6">W1</text>
</g>
</svg>
